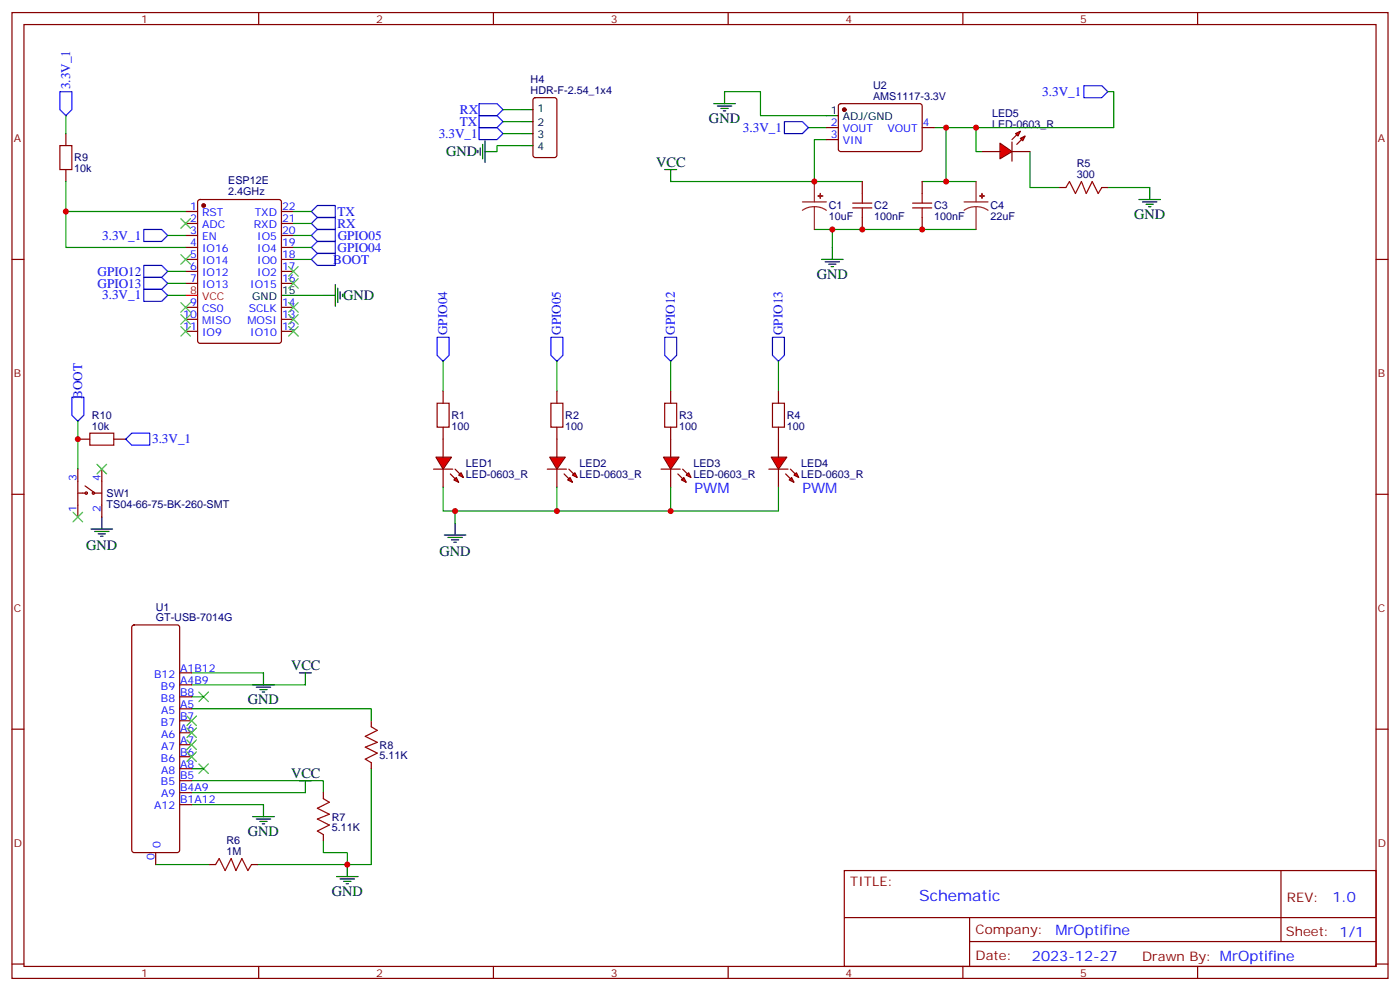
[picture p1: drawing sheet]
<svg xmlns="http://www.w3.org/2000/svg" width="412mm" height="292mm" viewBox="0 0 412 292" stroke-linecap="round" stroke-linejoin="round" font-family="sans-serif">
<g fill="none" stroke="#870000" stroke-width=".35">
<path d="M3.5 3.7h405.4v284.3h-405.4zM7.1 7.2h398.2v277.3h-398.2zM76.2 3.7v3.5M145.3 3.7v3.5M214.5 3.7v3.5M283.6 3.7v3.5M352.8 3.7v3.5M58.4 58.9l.5-.2h23.3l.6 .5 .1 41.2-.5 .6-23.5 .1-.6-.5-.1-41.2zM312.2 55.2h1.8M324.6 55.2h1.7M3.5 76.4h3.6M54.7 76.4h3.5"/>
<path d="M54.7 62.3h3.5M54.7 65.8h3.5M54.7 69.3h3.5M54.7 72.8h3.5M54.7 79.9h3.5M82.9 76.4h3.5M82.9 62.3h3.5M82.9 65.8h3.5M82.9 69.3h3.5M82.9 72.8h3.5M82.9 79.9h3.5M405.3 76.4h3.6"/>
<path d="M54.7 83.4h3.5M54.7 90.5h3.5M54.7 94h3.5M54.7 97.5h3.5M82.9 83.4h3.5M82.9 90.5h3.5M82.9 94h3.5M82.9 97.5h3.5M3.5 145.5h3.6M405.3 145.5h3.6M3.5 214.7h3.6M405.3 214.7h3.6"/>
<path d="M248.7 256.3h156.6v28.2h-156.6zM377.3 256.3v20.9M248.7 270.1h156.5M285.6 277.2h119.6M285.6 270.1v14.2M3.5 283.8h3.6M76.2 284.5v3.5M145.3 284.5v3.5M214.5 284.5v3.5M283.6 284.5v3.5M352.8 284.5v3.5M405.3 283.8h3.6"/>
</g>
<circle cx="60" cy="60.5" r=".53" fill="#870000" stroke="#870000" stroke-width=".35"/>
<path d="M54.7 87h3.5" fill="none" stroke="#f00" stroke-width=".35"/>
<path d="M195.8 49.9h3.5M197.6 49.9v3.5M335.5 58.7h6.3M336.5 59.4h4.3M338.7 55.2v3.5M337.6 60.1h2.1M338.3 60.9h.7M82.9 87h3.5" fill="none" stroke="#000" stroke-width=".35"/>
<path d="M238.1 37.6h5.3M278.7 37.6v15.8M287.5 37.6v7h1.8M197.6 53.4h56.4M243.4 41.1h-3.5v12.3M271.6 53.4h15.9M303.4 44.6v10.6h8.8M326.3 55.2h12.4M239.9 67.6h47.6M245.2 67.6v5.2" fill="none" stroke="#008700" stroke-width=".35"/>
<path d="M231.1 35.8h5.3l1.7 1.8-1.7 1.7h-5.3zM319.3 25.2h5.3l1.7 1.8-1.7 1.8h-5.3z" fill="none" stroke="#00f" stroke-width=".35"/>
<path d="M314 55.2l1-1.8 1.8 3.6 1.8-3.6 1.4 3.6 1.7-3.6 1.8 3.6 1.1-1.8" fill="none" stroke="#a10000" stroke-width=".35"/>
<g fill="#f00" stroke="#870000" stroke-width=".35">
<path d="M294.6 42.2l3.5 2.4-3.5 2.1z"/>
<path d="M298.1 41.8v5.6z"/>
</g>
<g fill="#870000" stroke="#870000" stroke-width=".35">
<path d="M298.1 41.1l1.4-1.4z"/>
<path d="M299.5 42.5l1.4-1.4z"/>
</g>
<g fill="#f00" stroke="#870000" stroke-width=".35">
<path d="M299.2 39.3l1.4-.7-.7 1.4z"/>
<path d="M300.6 40.7l1.4-.7-.7 1.5z"/>
</g>
<path d="M243.4 37.6h3.5M247.2 30.7l.4-.2 23.6 .1 .4 .6v13l-.7 .4h-23.5l-.5-.7v-12.7zM271.6 37.6h3.6M243.4 41.1h3.5M254 53.4v3.6M271.6 53.4v3.6M289.3 44.6h5.3M298.1 44.6h5.3M254 64v3.6M271.6 64v3.6" fill="none" stroke="#870000" stroke-width=".35"/>
<g fill="none" stroke="#000" stroke-width=".35">
<path d="M210.3 30.5h6.3M211.3 31.2h4.2M212.4 31.9h2.1M213.1 32.6h.7M213.4 27v3.5M243.4 34h3.5M242 76.4h6.4M243.1 77.1h4.2M244.1 77.8h2.1M244.8 78.5h.7M245.2 72.8v3.6M95.2 87h3.6"/>
<path d="M98.8 83.8v6.3M99.5 84.8v4.3M100.2 85.9v2.1M100.9 86.6v.7"/>
</g>
<path d="M236.4 59.4h7M239.9 53.4v6M284 59.4h7M287.5 53.4v6M239.9 60.9l-1.9 .2-1.6 .8M239.9 60.9l1.8 .2 1.7 .8M239.9 60.9v6.7M287.5 60.9l-1.8 .2-1.7 .8M287.5 60.9l1.9 .2 1.6 .8M287.5 60.9v6.7" fill="none" stroke="#8c2424" stroke-width=".35"/>
<g fill="#8c2424" stroke="#8c2424" stroke-width=".35">
<path d="M240.9 57.7h1.5z"/>
<path d="M241.6 57l.1 1.4z"/>
<path d="M288.6 57.7h1.4z"/>
<path d="M289.2 57l.1 1.4z"/>
</g>
<path d="M251.2 59.8h5.6M254 57v2.8M268.8 59.8h5.7M271.6 57v2.8M251.2 61.2h5.6M254 61.2v2.8M268.8 61.2h5.7M271.6 61.2v2.8" fill="none" stroke="#a10000" stroke-width=".35"/>
<path d="M213.4 27h10.6v7h19.4M326.3 27h1.8v10.6h-52.9M49.4 87h5.3M86.4 87h8.8" fill="none" stroke="#008700" stroke-width=".35"/>
<circle cx="248.7" cy="32.3" r=".53" fill="#870000" stroke="#870000" stroke-width=".35"/>
<path d="M42.3 85.2h5.3l1.8 1.8-1.8 1.7h-5.3z" fill="none" stroke="#00f" stroke-width=".35"/>
<g fill="#f00" stroke="#870000" stroke-width=".35">
<path d="M128.4 134.6h4.6l-2.5 3.5z"/>
<path d="M127.7 138.1h5.6z"/>
</g>
<g fill="#870000" stroke="#870000" stroke-width=".35">
<path d="M134.1 138.1l1.4 1.4z"/>
<path d="M132.6 139.5l1.5 1.4z"/>
</g>
<g fill="#f00" stroke="#870000" stroke-width=".35">
<path d="M135.8 139.2l.7 1.4-1.4-.7z"/>
<path d="M133.7 141.3l.7-.7 .7 1.4z"/>
</g>
<path d="M130.5 129.3v5.3M130.5 138.1v5.3" fill="none" stroke="#870000" stroke-width=".35"/>
<g fill="#f00" stroke="#870000" stroke-width=".35">
<path d="M161.9 134.6h4.6l-2.5 3.5z"/>
<path d="M161.2 138.1h5.7z"/>
</g>
<g fill="#870000" stroke="#870000" stroke-width=".35">
<path d="M167.6 138.1l1.4 1.4z"/>
<path d="M166.2 139.5l1.4 1.4z"/>
</g>
<g fill="#f00" stroke="#870000" stroke-width=".35">
<path d="M169.3 139.2l.7 1.4-1.4-.7z"/>
<path d="M167.2 141.3l.7-.7 .7 1.4z"/>
</g>
<path d="M164 129.3v5.3M164 138.1v5.3" fill="none" stroke="#870000" stroke-width=".35"/>
<g fill="#f00" stroke="#870000" stroke-width=".35">
<path d="M195.4 134.6h4.6l-2.4 3.5z"/>
<path d="M194.7 138.1h5.7z"/>
</g>
<g fill="#870000" stroke="#870000" stroke-width=".35">
<path d="M201.1 138.1l1.4 1.4z"/>
<path d="M199.7 139.5l1.4 1.4z"/>
</g>
<g fill="#f00" stroke="#870000" stroke-width=".35">
<path d="M202.1 139.9l.7-.7 .8 1.4z"/>
<path d="M200.7 141.3l.7-.7 .7 1.4z"/>
</g>
<path d="M197.6 129.3v5.3M197.6 138.1v5.3" fill="none" stroke="#870000" stroke-width=".35"/>
<g fill="#f00" stroke="#870000" stroke-width=".35">
<path d="M227.2 134.6h4.6l-2.5 3.5z"/>
<path d="M226.5 138.1h5.6z"/>
</g>
<g fill="#870000" stroke="#870000" stroke-width=".35">
<path d="M232.8 138.1l1.4 1.4z"/>
<path d="M231.4 139.5l1.4 1.4z"/>
</g>
<g fill="#f00" stroke="#870000" stroke-width=".35">
<path d="M233.9 139.9l.7-.7 .7 1.4z"/>
<path d="M232.5 141.3l.7-.7 .7 1.4z"/>
</g>
<g fill="none" stroke="#870000" stroke-width=".35">
<path d="M19.4 39.3v3.6M157.2 29l.5-.2h5.6l.7 .4v16.5l-.4 .6-5.9 .1-.7-.5v-16.4zM19.4 49.9v3.5M130.5 115.2v3.5M164 115.2v3.5M197.6 115.2v3.5M229.3 115.2v3.5M22.9 138.1v14.1M22.9 129.3h3.6M30 138.1v14.1M33.5 129.3h3.5M130.5 125.8v3.5"/>
<path d="M164 125.8v3.5M197.6 125.8v3.5M229.3 125.8v8.8M229.3 138.1v5.3M22.9 145.2h2.5M25 143.1l2.5 1.7M27.5 145.2h2.5M39 184.2l.5-.2h12.7l.5 .2 .2 .5v65.6l-.2 .5-.5 .2h-12.7l-.5-.2-.2-.5v-65.6zM52.9 198.1h3.5M52.9 219.3h3.5M52.9 212.2h3.5M52.9 215.7h3.5"/>
<path d="M52.9 205.1h3.5M52.9 208.7h3.5M52.9 201.6h3.5M109.4 212.2v1.8M52.9 222.8h3.5M52.9 236.9h3.5M52.9 233.4h3.5M52.9 229.8h3.5M52.9 226.3h3.5M95.2 233.4v1.7M109.4 224.5v1.8M45.9 251v3.5"/>
<path d="M61.7 254.5h1.8M74.1 254.5h1.7M95.2 245.7v1.8"/>
<circle cx="25.4" cy="145.2" r=".35"/>
<circle cx="27.5" cy="145.2" r=".35"/>
</g>
<g fill="none" stroke="#000" stroke-width=".35">
<path d="M153.5 32.3h3.5M153.5 35.8h3.5M153.5 39.3h3.5M140.8 44.3v.7M141.5 43.6v2.1M142.2 42.5v4.2M142.9 44.6h3.5M142.9 41.5v6.3M153.5 42.9h3.5M26.8 155.8h6.4M27.9 156.5h4.2M28.9 157.2h2.1"/>
<path d="M29.6 157.9h.7M30 152.2v3.6M130.9 157.5h6.3M131.9 158.2h4.3M133 158.9h2.1M133.7 159.6h.7M134.1 154v3.5M77.6 198.1v3.5M88.2 198.1h3.5M90 198.1v3.5M74.4 201.6h6.4M75.5 202.3h4.2"/>
<path d="M76.6 203h2.1M77.3 203.7h.7M77.6 236.9v3.5M88.2 229.8h3.5M90 229.8v3.6M74.4 240.4h6.4M75.5 241.1h4.2M76.6 241.8h2.1M77.3 242.5h.7M99.1 258.1h6.4M100.2 258.8h4.2M101.2 259.5h2.2"/>
<path d="M102.3 254.5v3.6M102 260.2h.7"/>
</g>
<g fill="none" stroke="#008700" stroke-width=".35">
<path d="M19.4 34v5.3M148.2 32.3h5.3M148.2 35.8h5.3M148.2 39.3h5.3M19.4 53.4v8.9h35.3M153.5 42.9h-7.1v1.7M19.4 62.3v10.5h35.3M49.4 69.3h5.3M49.4 79.9h5.3M86.4 72.8h5.3M86.4 69.3h5.3M86.4 65.8h5.3"/>
<path d="M86.4 62.3h5.3M86.4 76.4h5.3M49.4 83.4h5.3M130.5 106.4v8.8M164 106.4v8.8M197.6 106.4v8.8M229.3 106.4v8.8M22.9 124v14.1M130.5 143.4v7.1h33.5v-7.1M134.1 150.5v3.5M197.6 143.4v7.1h-33.6M229.3 143.4v7.1h-31.7"/>
<path d="M56.4 198.1h21.2M56.4 208.7h53v3.5M56.4 205.1h3.6M56.4 201.6h33.6M56.4 229.8h38.8v3.6M56.4 226.3h3.6M56.4 233.4h33.6M56.4 236.9h21.2M109.4 226.3v28.2h-7.1v-3.5h-7.1v-3.5M45.9 254.5h15.8M75.8 254.5h26.5"/>
</g>
<g fill="none" stroke="#3c3" stroke-width=".35">
<path d="M53.3 64.4l2.8 2.8M53.3 75l2.8 2.8M56.1 64.4l-2.8 2.8M56.1 75l-2.8 2.8M85 78.5l2.8 2.8M87.8 78.5l-2.8 2.8M53.3 89.1l2.8 2.8M53.3 92.6l2.8 2.8M53.3 96.1l2.8 2.9M56.1 89.1l-2.8 2.8M56.1 92.6l-2.8 2.8M56.1 96.1l-2.8 2.9"/>
<path d="M85 89.1l2.8 2.8M85 92.6l2.8 2.8M85 82l2.8 2.8M85 96.1l2.8 2.9M87.8 89.1l-2.8 2.8M87.8 92.6l-2.8 2.8M87.8 82l-2.8 2.8M87.8 96.1l-2.8 2.9M28.6 136.7l2.8 2.8M31.4 136.7l-2.8 2.8M21.5 150.8l2.8 2.8M24.3 150.8l-2.8 2.8"/>
<path d="M55 217.8l2.9 2.9M55 214.3l2.9 2.8M55 210.8l2.9 2.8M57.9 217.8l-2.9 2.9M57.9 214.3l-2.9 2.8M57.9 210.8l-2.9 2.8M58.6 203.7l2.8 2.9M61.4 203.7l-2.8 2.9M55 221.4l2.9 2.8M57.9 221.4l-2.9 2.8M58.6 224.9l2.8 2.8M61.4 224.9l-2.8 2.8"/>
</g>
<path d="M17.6 42.9h3.6v7h-3.6zM128.8 118.7h3.5v7.1h-3.5zM162.3 118.7h3.5v7.1h-3.5zM195.8 118.7h3.5v7.1h-3.5zM227.5 118.7h3.6v7.1h-3.6zM26.5 127.5h7v3.6h-7zM109.4 214l1.7 1-3.5 1.8 3.5 1.7-3.5 1.5 3.5 1.7-3.5 1.8 1.8 1M95.2 235.1l1.8 1.1-3.5 1.7 3.5 1.8-3.5 1.4 3.5 1.8-3.5 1.8 1.7 1M63.5 254.5l1.1-1.7 1.7 3.5 1.8-3.5 1.4 3.5 1.8-3.5 1.7 3.5 1.1-1.8" fill="none" stroke="#a10000" stroke-width=".35"/>
<g fill="none" stroke="#00f" stroke-width=".35">
<path d="M17.6 27h3.6v5.3l-1.8 1.7-1.8-1.7zM141.1 30.5h5.3l1.8 1.8-1.8 1.7h-5.3zM141.1 34h5.3l1.8 1.8-1.8 1.8h-5.3zM141.1 37.6h5.3l1.8 1.7-1.8 1.8h-5.3zM42.3 78.1h5.3l1.8 1.8-1.8 1.8h-5.3zM42.3 67.6h5.3l1.8 1.7-1.8 1.8h-5.3zM91.7 72.8l1.8-1.7h5.3v3.5h-5.3zM91.7 69.3l1.8-1.7h5.3v3.5h-5.3zM91.7 65.8l1.8-1.8h5.3v3.6h-5.3zM91.7 62.3l1.8-1.8h5.3v3.5h-5.3zM91.7 76.4l1.8-1.8h5.3v3.5h-5.3zM42.3 81.7h5.3l1.8 1.7-1.8 1.8h-5.3z"/>
<path d="M128.8 99.3h3.5v5.3l-1.8 1.8-1.7-1.8zM162.3 99.3h3.5v5.3l-1.8 1.8-1.7-1.8zM195.8 99.3h3.5v5.3l-1.7 1.8-1.8-1.8zM227.5 99.3h3.6v5.3l-1.8 1.8-1.8-1.8zM21.2 116.9h3.5v5.3l-1.8 1.8-1.7-1.8zM37 129.3l1.8-1.8h5.3v3.6h-5.3z"/>
</g>
<g fill="#c00">
<circle cx="278.7" cy="53.4" r=".88"/>
<circle cx="278.7" cy="37.6" r=".88"/>
<circle cx="287.5" cy="37.6" r=".88"/>
<circle cx="271.6" cy="67.6" r=".88"/>
<circle cx="254" cy="67.6" r=".88"/>
<circle cx="245.2" cy="67.6" r=".88"/>
<circle cx="239.9" cy="53.4" r=".88"/>
<circle cx="164" cy="150.5" r=".88"/>
<circle cx="197.6" cy="150.5" r=".88"/>
<circle cx="102.3" cy="254.5" r=".88"/>
<circle cx="134.1" cy="150.5" r=".88"/>
<circle cx="19.4" cy="62.3" r=".88"/>
<circle cx="22.9" cy="129.3" r=".88"/>
</g>
<text font-size="4.6" fill="#00f" x="270.8" y="265.3">Schematic</text>
<g font-size="4.2">
<text x="208.8" y="36.2">GND</text>
<text x="131.4" y="46">GND</text>
<text x="193.3" y="49.2">VCC</text>
<text x="334.1" y="64.4">GND</text>
<text x="240.6" y="82">GND</text>
<text x="101.1" y="88.3">GND</text>
<text x="25.4" y="161.8">GND</text>
<text x="129.5" y="163.6">GND</text>
<text x="85.7" y="197.4">VCC</text>
<text x="73" y="207.3">GND</text>
<text x="85.7" y="229.1">VCC</text>
<text x="73" y="246.1">GND</text>
<text x="97.7" y="263.7">GND</text>
</g>
<g font-size="4.2" fill="#00f">
<text x="204.6" y="145.2">PWM</text>
<text x="236.4" y="145.2">PWM</text>
<text x="392.5" y="265.6">1.0</text>
<text x="310.9" y="275.1">MrOptifine</text>
<text x="304" y="282.9">2023-12-27</text>
</g>
<g font-size="3.9" fill="#00f">
<text x="20.7" y="26.3" transform="rotate(-90 20.7 26.3)">3.3V_1</text>
<text x="307" y="28.2">3.3V_1</text>
<text x="135.5" y="33.6">RX</text>
<text x="129.2" y="40.6">3.3V_1</text>
<text x="135.4" y="37.1">TX</text>
<text x="218.8" y="38.8">3.3V_1</text>
<text x="99.4" y="63.5">TX</text>
<text x="30.1" y="70.5">3.3V_1</text>
<text x="99.4" y="67">RX</text>
<text x="99.5" y="70.5">GPIO05</text>
<text x="98.2" y="77.7">BOOT</text>
<text x="99.4" y="74">GPIO04</text>
<text x="28.7" y="81.2">GPIO12</text>
<text x="28.7" y="84.6">GPIO13</text>
<text x="30.1" y="88.2">3.3V_1</text>
<text x="131.7" y="98.7" transform="rotate(-90 131.7 98.7)">GPIO04</text>
<text x="165.2" y="98.6" transform="rotate(-90 165.2 98.6)">GPIO05</text>
<text x="198.8" y="98.6" transform="rotate(-90 198.8 98.6)">GPIO12</text>
<text x="230.5" y="98.7" transform="rotate(-90 230.5 98.7)">GPIO13</text>
<text x="24.2" y="117.5" transform="rotate(-90 24.2 117.5)">BOOT</text>
<text x="44.8" y="130.6">3.3V_1</text>
</g>
<g font-size="3.9" fill="#800">
<text x="250.5" y="260.9">TITLE:</text>
<text x="379.1" y="265.6">REV:</text>
<text x="287.4" y="275.1">Company:</text>
<text x="378.7" y="275.7">Sheet: 1/1</text>
<text x="287.4" y="282.8">Date:</text>
<text x="336.4" y="282.8">Drawn By: MrOptifine</text>
</g>
<g font-size="3.2" fill="#800">
<text x="41.6" y="6.7">1</text>
<text x="110.8" y="6.7">2</text>
<text x="179.9" y="6.7">3</text>
<text x="249.1" y="6.7">4</text>
<text x="318.2" y="6.7">5</text>
<text x="4.1" y="41.8">A</text>
<text x="405.9" y="41.8">A</text>
<text x="4.1" y="110.9">B</text>
<text x="405.9" y="110.9">B</text>
<text x="4.1" y="180.1">C</text>
<text x="405.9" y="180.1">C</text>
<text x="4.1" y="249.2">D</text>
<text x="405.9" y="249.2">D</text>
<text x="41.6" y="287.5">1</text>
<text x="110.8" y="287.5">2</text>
<text x="179.9" y="287.5">3</text>
<text x="249.1" y="287.5">4</text>
<text x="318.2" y="287.5">5</text>
</g>
<g font-size="3.2" fill="#000080">
<text x="156.3" y="27.7">HDR-F-2.54_1x4</text>
<text x="156.3" y="24.5">H4</text>
<text x="257.2" y="29.4">AMS1117-3.3V</text>
<text x="257.2" y="26.1">U2</text>
<text x="292.2" y="34.3">LED5</text>
<text x="292.2" y="37.6">LED-0603_R</text>
<text x="21.9" y="47.5">R9</text>
<text x="21.9" y="50.8">10k</text>
<text x="317.2" y="52.4">300</text>
<text x="317.2" y="49.2">R5</text>
<text x="67.2" y="57.5">2.4GHz</text>
<text x="67.2" y="54.3">ESP12E</text>
<text x="244.1" y="64.9">10uF</text>
<text x="244.1" y="61.6">C1</text>
<text x="257.5" y="64.9">100nF</text>
<text x="257.5" y="61.6">C2</text>
<text x="275.2" y="64.9">100nF</text>
<text x="275.2" y="61.6">C3</text>
<text x="291.7" y="64.9">22uF</text>
<text x="291.7" y="61.6">C4</text>
<text x="27.1" y="123.2">R10</text>
<text x="133" y="123.4">R1</text>
<text x="166.5" y="123.4">R2</text>
<text x="200" y="123.4">R3</text>
<text x="231.8" y="123.4">R4</text>
<text x="27.1" y="126.5">10k</text>
<text x="133" y="126.6">100</text>
<text x="166.5" y="126.6">100</text>
<text x="200" y="126.6">100</text>
<text x="231.8" y="126.6">100</text>
<text x="137.2" y="137.5">LED1</text>
<text x="170.7" y="137.5">LED2</text>
<text x="204.3" y="137.5">LED3</text>
<text x="236" y="137.5">LED4</text>
<text x="137.2" y="140.7">LED-0603_R</text>
<text x="170.7" y="140.7">LED-0603_R</text>
<text x="204.3" y="140.7">LED-0603_R</text>
<text x="236" y="140.7">LED-0603_R</text>
<text x="31.4" y="149.5">TS04-66-75-BK-260-SMT</text>
<text x="31.4" y="146.3">SW1</text>
<text x="45.9" y="179.7">U1</text>
<text x="45.9" y="182.9">GT-USB-7014G</text>
<text x="111.8" y="220.4">R8</text>
<text x="111.8" y="223.6">5.11K</text>
<text x="97.7" y="244.7">5.11K</text>
<text x="97.7" y="241.6">R7</text>
<text x="66.7" y="251.7">1M</text>
<text x="66.7" y="248.6">R6</text>
</g>
<g font-size="3.2">
<text x="158.3" y="33">1</text>
<text x="244.8" y="33.7">1</text>
<text x="248.2" y="35.5">ADJ/GND</text>
<text x="158.3" y="37.2">2</text>
<text x="158.3" y="40.7">3</text>
<text x="158.3" y="44.3">4</text>
<text x="74.3" y="88.4">GND</text>
<text x="83.1" y="86.6">15</text>
</g>
<g font-size="3.2" fill="#00f">
<text x="244.8" y="37.2">2</text>
<text x="244.8" y="40.7">3</text>
<text x="248.2" y="39">VOUT</text>
<text x="261.4" y="39">VOUT</text>
<text x="271.8" y="37.2">4</text>
<text x="248.2" y="42.5">VIN</text>
<text x="56" y="61.9">1</text>
<text x="56" y="65.4">2</text>
<text x="59.5" y="63.7">RST</text>
<text x="75" y="63.7">TXD</text>
<text x="83.1" y="65.4">21</text>
<text x="83.1" y="61.9">22</text>
<text x="56" y="69">3</text>
<text x="59.5" y="67.2">ADC</text>
<text x="59.5" y="70.7">EN</text>
<text x="74.8" y="67.2">RXD</text>
<text x="75.7" y="70.7">IO5</text>
<text x="83.1" y="69">20</text>
<text x="56" y="72.5">4</text>
<text x="56" y="76">5</text>
<text x="59.5" y="74.3">IO16</text>
<text x="59.5" y="77.8">IO14</text>
<text x="75.7" y="77.8">IO0</text>
<text x="75.7" y="74.3">IO4</text>
<text x="83.1" y="76">18</text>
<text x="83.1" y="72.5">19</text>
<text x="56" y="79.6">6</text>
<text x="56" y="83.1">7</text>
<text x="59.5" y="81.3">IO12</text>
<text x="75.7" y="81.3">IO2</text>
<text x="83.1" y="83.1">16</text>
<text x="83.1" y="79.6">17</text>
<text x="59.5" y="84.8">IO13</text>
<text x="73.7" y="84.8">IO15</text>
<text x="54" y="93.7">10</text>
<text x="56" y="90.1">9</text>
<text x="59.5" y="91.9">CS0</text>
<text x="59.5" y="95.4">MISO</text>
<text x="72.9" y="95.4">MOSI</text>
<text x="73.3" y="91.9">SCLK</text>
<text x="83.1" y="93.7">13</text>
<text x="83.1" y="90.1">14</text>
<text x="54" y="97.2">11</text>
<text x="59.5" y="99">IO9</text>
<text x="73.7" y="99">IO10</text>
<text x="83.1" y="97.2">12</text>
<text x="22.6" y="141.6" transform="rotate(-90 22.6 141.6)">3</text>
<text x="29.6" y="141.6" transform="rotate(-90 29.6 141.6)">4</text>
<text x="22.6" y="150.7" transform="rotate(-90 22.6 150.7)">1</text>
<text x="29.6" y="150.7" transform="rotate(-90 29.6 150.7)">2</text>
<text x="53.1" y="197.7">A1B12</text>
<text x="45.4" y="199.5">B12</text>
<text x="47.4" y="203">B9</text>
<text x="53.1" y="201.3">A4B9</text>
<text x="47.4" y="206.6">B8</text>
<text x="53.1" y="204.8">B8</text>
<text x="53.1" y="208.3">A5</text>
<text x="47.4" y="213.6">B7</text>
<text x="47.4" y="210.1">A5</text>
<text x="53.1" y="211.8">B7</text>
<text x="53.1" y="215.4">A6</text>
<text x="47.4" y="220.7">A7</text>
<text x="47.4" y="217.1">A6</text>
<text x="53.1" y="218.9">A7</text>
<text x="47.4" y="224.2">B6</text>
<text x="47.4" y="227.7">A8</text>
<text x="53.1" y="222.4">B6</text>
<text x="53.1" y="226">A8</text>
<text x="47.4" y="231.2">B5</text>
<text x="53.1" y="233">B4A9</text>
<text x="53.1" y="229.5">B5</text>
<text x="45.4" y="238.3">A12</text>
<text x="47.4" y="234.8">A9</text>
<text x="53.1" y="236.5">B1A12</text>
<text x="47.3" y="249.7" transform="rotate(-90 47.3 249.7)">0</text>
<text x="45.5" y="253.2" transform="rotate(-90 45.5 253.2)">0</text>
</g>
<g font-size="3.2" fill="#f00">
<text x="56" y="86.6">8</text>
<text x="59.5" y="88.4">VCC</text>
</g>
</svg>
